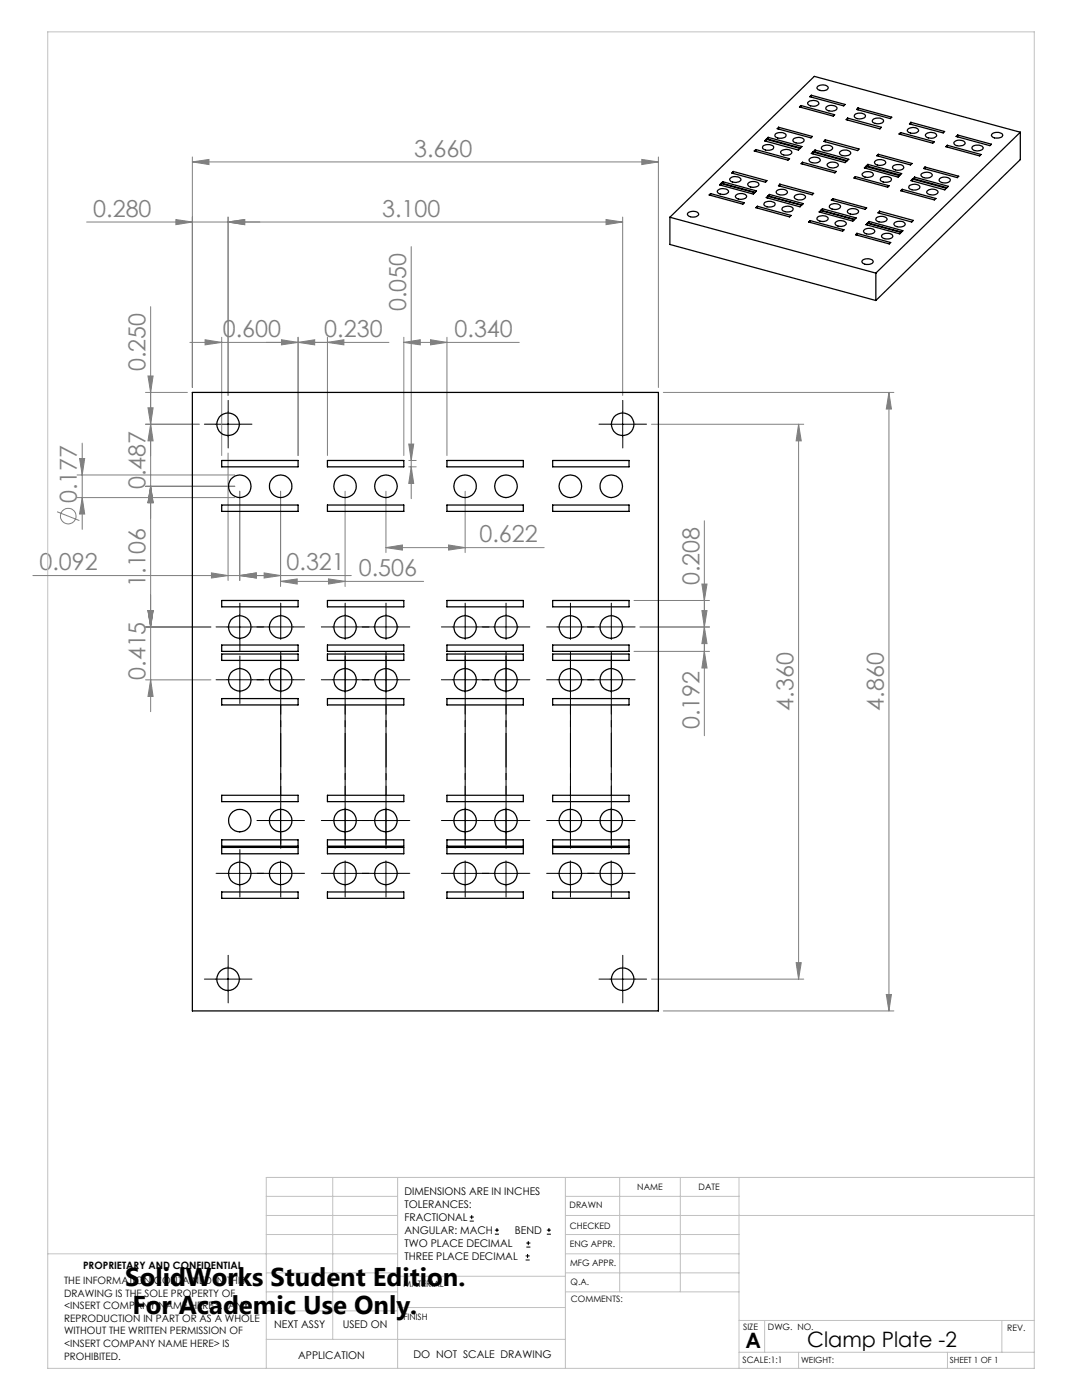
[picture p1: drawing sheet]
<svg xmlns="http://www.w3.org/2000/svg" width="216mm" height="279mm" viewBox="0 0 216 279" stroke-linecap="round" stroke-linejoin="round" font-family="sans-serif">
<g fill="none" stroke="#808080" stroke-width=".2">
<path d="M38.4 32.3l3.3-.5v1zM38.4 31.3v46M38.4 32.3h93M128.1 31.8l3.3 .5-3.3 .5zM131.4 31.3v46M17.3 44.3h106.9M35.1 43.8l3.3 .5-3.3 .5zM45.5 44.3l3.3-.5v1zM45.5 43.3v35.6M82.1 49.2v50.3M120.9 43.8l3.3 .5-3.3 .5zM124.2 43.3v35.6"/>
<path d="M29 78.3h8.4M29.5 75h1.1l-.5 3.3zM30.1 61.2v80.8M37.9 68.3h39.7M40.9 67.8l3.3 .5-3.3 .5zM44.2 67.3v23.6M56.2 67.8l3.3 .5-3.3 .5zM59.5 68.3l3.3-.5v1zM59.5 67.3v23.6M65.3 68.3l3.3-.5v1zM65.3 67.3v23.6M80.6 68.3l3.3-.5v1z"/>
<path d="M80.6 68.3h23M80.6 67.3v23.6M85.9 67.8l3.3 .5-3.3 .5zM89.2 67.3v23.6M132.4 78.3h46M177.4 78.3l.5 3.3h-1.1zM177.4 78.3v123.5M15.4 94.8h31.4M15.4 99.3h31.4M15.9 91.5h1l-.5 3.3zM16.4 99.3l.5 3.3h-1zM16.4 88.4v17.3"/>
<path d="M29 84.7h10.8M29 97h17.8M29.5 81.4h1.1l-.5 3.3zM30.1 84.7l.5 3.3h-1.1zM30.1 97l.5 3.3h-1.1zM45.5 90.4v25.5M47.8 98v17.9M56 98v19.1M68.9 98v19.1M77 98v12.3M81.6 88.6h.9l-.4 3.3zM81.6 93.2h1.4"/>
<path d="M81.6 91.9h1.4M82.1 93.2l.4 3.3h-.9zM92.8 98v12.3M130 84.7h30.4M159.3 84.7l.6 3.3h-1zM159.3 84.7v110.7M6.6 114.9h63.5M11.4 102.1l4.4 1.8M42.2 114.3l3.3 .6-3.3 .5zM47.8 114.9l3.4-.6v1.1zM52.7 114.3l3.3 .6-3.3 .5zM56 116l3.3-.5v1.1z"/>
<path d="M56 116h28.5M65.5 115.5l3.4 .5-3.4 .6zM77 109.3l3.3-.5v1zM77 109.3h31.6M89.5 108.8l3.3 .5-3.3 .5zM126.5 119.8h15.1M140.1 116.6h1l-.6 3.2zM140.5 103.9v42.9M29 125.1h13.1M29 135.7h13.1M29.5 121.8h1.1l-.5 3.3zM30.1 135.7l.5 3.3h-1.1z"/>
<path d="M126.5 130h15.1M127.7 125.1h13.9M140.1 121.8h1l-.6 3.3zM140.5 130l.6 3.3h-1zM140.5 125.1l.6 3.3h-1zM130 195.4h30.4M158.9 192.1h1l-.6 3.3zM176.8 198.5h1.1l-.5 3.3zM132.4 201.8h46"/>
<circle cx="13.6" cy="103" r="1.55"/>
</g>
<g fill="none" stroke="#000" stroke-width=".2">
<path d="M43 84.7h5M45.5 82.2v5M121.7 84.7h5.1M124.2 82.2v5M45.3 125.1h5M47.8 122.6v5M45.3 174.3h5M47.8 171.8v5M53.5 174.3h5M53.5 163.8h5M56 161.3v5M56 171.8v5"/>
<path d="M66.4 174.3h5M66.4 163.8h5M68.9 161.3v5M68.9 171.8v5M74.5 174.3h5M74.5 163.8h5M77 161.3v5M77 171.8v5M90.3 174.3h5M90.3 163.8h5M92.8 161.3v5M92.8 171.8v5"/>
<path d="M98.5 174.3h5M98.5 163.8h5M101 161.3v5M101 171.8v5M111.3 174.3h5M111.3 163.8h5M113.8 161.3v5M113.8 171.8v5M119.5 174.3h5M119.5 163.8h5M122 161.3v5M122 171.8v5"/>
<path d="M43 195.4h5M45.5 192.9v5M121.7 195.4h5.1M124.2 192.9v5M93.7 243.7h.8M93.7 242.9h.8M94.1 242.5v.8M98.7 246.3h.9M98.7 245.5h.9M99.2 245.1v.8M104.9 251.5h.8M104.9 250.6h.8"/>
<path d="M105 248.9h.8M105 248.1h.8M105.3 250.3v.8M105.4 247.7v.8M109.1 246.3h.8M109.1 245.5h.8M109.5 245.1v.8"/>
</g>
<g fill="none" stroke="#000" stroke-width=".2" stroke-dasharray="15.2 1.3 1.3 1.3">
<path d="M43 84.7h-2.2M45.5 82.2v-2.3M45.5 87.2v2.2M48 84.7h2.3M121.8 84.7h-2.3M124.3 82.2v-2.3M124.3 87.2v2.2M126.8 84.7h2.2M45.4 135.7h-2.3M45.4 125.1h-2.3M47.9 135.7h-2.5M47.9 135.7v2.5"/>
<path d="M47.9 135.7h2.5M47.9 135.7v-2.5M47.9 138.2v2.2M47.9 133.2v-2.3M47.9 127.6v2.3M47.9 122.6v-2.2M50.4 135.7h2.2M50.4 125.1h2.2M53.5 125.1h-2.2M53.5 135.7h-2.2M56 125.1h-2.5M56 125.1v2.5"/>
<path d="M56 125.1h2.5M56 125.1v-2.5M56 122.6v-2.2M56 135.7h-2.5M56 135.7v2.5M56 135.7h2.5M56 135.7v-2.5M56 133.2v-2.3M58.5 125.1h2.3M58.5 135.7h2.3M66.4 125.1h-2.3M66.4 135.7h-2.3"/>
<path d="M68.9 125.1h-2.5M68.9 125.1v2.5M68.9 125.1h2.5M68.9 125.1v-2.5M68.9 122.6v-2.2M68.9 135.7h-2.5M68.9 135.7v2.5M68.9 135.7h2.5M68.9 135.7v-2.5M68.9 133.2v-2.3M71.4 125.1h2.2M71.4 135.7h2.2"/>
<path d="M74.5 125.1h-2.2M74.5 135.7h-2.2M77 125.1h-2.5M77 125.1v2.5M77 125.1h2.5M77 125.1v-2.5M77 122.6v-2.2M77 135.7h-2.5M77 135.7v2.5M77 135.7h2.5M77 135.7v-2.5M77 133.2v-2.3"/>
<path d="M79.5 125.1h2.3M79.5 135.7h2.3M90.3 135.7h-2.2M90.3 125.1h-2.2M92.8 135.7h-2.5M92.8 135.7v2.5M92.8 135.7h2.5M92.8 135.7v-2.5M92.8 133.2v-2.3M92.8 125.1h-2.5M92.8 125.1v2.5M92.8 125.1h2.5"/>
<path d="M92.8 125.1v-2.5M92.8 122.6v-2.2M95.3 135.7h2.3M95.3 125.1h2.3M98.5 135.7h-2.3M98.5 125.1h-2.3M101 135.7h-2.5M101 135.7v2.5M101 135.7h2.5M101 135.7v-2.5M101 133.2v-2.3M101 125.1h-2.5"/>
<path d="M101 125.1v2.5M101 125.1h2.5M101 125.1v-2.5M101 122.6v-2.2M103.5 135.7h2.2M103.5 125.1h2.2M111.3 125.1h-2.2M111.3 135.7h-2.2M113.8 125.1h-2.5M113.8 125.1v2.5M113.8 125.1h2.5M113.8 125.1v-2.5"/>
<path d="M113.8 122.6v-2.2M113.8 135.7h-2.5M113.8 135.7v2.5M113.8 135.7h2.5M113.8 135.7v-2.5M113.8 133.2v-2.3M116.3 125.1h2.3M116.3 135.7h2.3M119.5 135.7h-2.3M119.5 125.1h-2.3M122 135.7h-2.5M122 135.7v2.5"/>
<path d="M122 135.7h2.5M122 135.7v-2.5M122 133.2v-2.3M122 125.1h-2.5M122 125.1v2.5M122 125.1h2.5M122 125.1v-2.5M122 122.6v-2.2M124.5 135.7h2.2M124.5 125.1h2.2M45.4 174.3h-2.3M47.9 176.8v2.2"/>
<path d="M47.9 171.8v-2.3M50.4 174.3h2.2M53.5 163.8h-2.2M53.5 174.3h-2.2M56 166.3v2.2M56 176.8v2.2M58.5 163.8h2.3M58.5 174.3h2.3M66.4 163.8h-2.3M66.4 174.3h-2.3M68.9 166.3v2.2M68.9 176.8v2.2"/>
<path d="M71.4 163.8h2.2M71.4 174.3h2.2M74.5 163.8h-2.2M74.5 174.3h-2.2M77 166.3v2.2M77 176.8v2.2M79.5 163.8h2.3M79.5 174.3h2.3M90.3 174.3h-2.2M90.3 163.8h-2.2M92.8 176.8v2.2M92.8 166.3v2.2"/>
<path d="M95.3 174.3h2.3M95.3 163.8h2.3M98.5 174.3h-2.3M98.5 163.8h-2.3M101 176.8v2.2M101 166.3v2.2M103.5 174.3h2.2M103.5 163.8h2.2M111.3 163.8h-2.2M111.3 174.3h-2.2M113.8 166.3v2.2M113.8 176.8v2.2"/>
<path d="M116.3 163.8h2.3M116.3 174.3h2.3M119.5 174.3h-2.3M119.5 163.8h-2.3M122 176.8v2.2M122 166.3v2.2M124.5 174.3h2.2M124.5 163.8h2.2M43 195.4h-2.2M45.5 192.9v-2.2M45.5 197.9v2.2M48 195.4h2.3"/>
<path d="M121.8 195.4h-2.3M124.3 192.9v-2.2M124.3 197.9v2.2M126.8 195.4h2.2"/>
</g>
<g fill="none" stroke="#000" stroke-width=".2" stroke-dasharray="15.2 1.3 1.3 1.3" stroke-dashoffset="2.8">
<path d="M56 158.8v-28.7M68.9 158.8v-28.7M77 158.8v-28.7M92.8 158.8v-28.7M101 158.8v-28.7M113.8 158.8v-28.7M122 158.8v-28.7M56 169.3v-28.6M68.9 169.3v-28.6M77 169.3v-28.6M92.8 169.3v-28.6M101 169.3v-28.6"/>
<path d="M113.8 169.3v-28.6M122 169.3v-28.6"/>
</g>
<g fill="none" stroke="#c0c0c0" stroke-width=".2">
<path d="M9.5 6.4h196.9v266.7h-196.9zM53.1 238.8h26.2M66.4 235v32.3M79.3 235v38.1M112.8 235v38.1M112.8 238.8h34.7M123.6 235v22.8M135.7 235v22.8M147.5 235v38.1M206.4 235h-153.3v38.1M9.5 250.2h69.8M53.1 257.8h26.2"/>
<path d="M53.1 242.6h26.2M53.1 246.4h26.2M53.1 254h26.2M79.3 254.7h33.5M112.8 257.8h34.7M112.8 250.2h34.7M112.8 242.6h93.6M112.8 246.4h34.7M112.8 254h34.7M53.1 267.3h59.7M53.1 261.6h26.2M79.3 260.9h33.5"/>
<path d="M147.5 269.9h58.9M147.5 263.5h58.9M152.6 263.5v6.4M159.3 269.9v3.2M189.1 269.9v3.2M199.9 263.5v6.4"/>
</g>
<g fill="#808080">
<path d="M128.1 31.8l3.3 .5-3.3 .5zM38.4 32.3l3.3-.5v1zM59.5 68.3l3.3-.5v1zM40.9 67.8l3.3 .5-3.3 .5zM45.5 44.3l3.3-.5v1zM35.1 43.8l3.3 .5-3.3 .5zM47.8 114.9l3.4-.6v1.1zM42.2 114.3l3.3 .6-3.3 .5z"/>
<path d="M45.5 44.3l3.3-.5v1zM120.9 43.8l3.3 .5-3.3 .5zM47.8 114.9l3.4-.6v1.1zM52.7 114.3l3.3 .6-3.3 .5zM56 116l3.3-.5v1.1zM65.5 115.5l3.4 .5-3.4 .6zM77 109.3l3.3-.5v1zM89.5 108.8l3.3 .5-3.3 .5z"/>
<path d="M30.1 84.7l.5 3.3h-1.1zM29.5 75h1.1l-.5 3.3zM82.1 93.2l.4 3.3h-.9zM81.6 88.6h.9l-.4 3.3zM158.9 192.1h1l-.6 3.3zM159.3 84.7l.6 3.3h-1zM140.5 125.1l.6 3.3h-1zM140.1 116.6h1l-.6 3.2z"/>
<path d="M15.9 91.5h1l-.5 3.3zM16.4 99.3l.5 3.3h-1zM177.4 78.3l.5 3.3h-1.1zM176.8 198.5h1.1l-.5 3.3zM29.5 81.4h1.1l-.5 3.3zM30.1 97l.5 3.3h-1.1zM30.1 97l.5 3.3h-1.1zM29.5 121.8h1.1l-.5 3.3zM29.5 121.8h1.1l-.5 3.3zM30.1 135.7l.5 3.3h-1.1zM140.1 121.8h1l-.6 3.3zM140.5 130l.6 3.3h-1z"/>
<path d="M56.2 67.8l3.3 .5-3.3 .5zM65.3 68.3l3.3-.5v1z"/>
<path d="M80.6 68.3l3.3-.5v1zM85.9 67.8l3.3 .5-3.3 .5z"/>
</g>
<g fill="none" stroke="#000" stroke-width=".25">
<path d="M161.6 19.3l.3-.3 6.7 1.8-.3 .3zM161.9 19v.4M163.2 17.3a1.48 1.48 0 0 1 2.1 .2 1.46 1.46 0 0 1-2.3 .1zM141.8 38.6l6.7 1.9-.3 .2-6.7-1.8zM141.8 38.6v.4M143.2 38.1a1.47 1.47 0 0 1 2.2 .1 1.38 1.38 0 0 1-2.3 0zM143.9 36.6l6.7 1.9-.3 .2-6.7-1.8zM143.9 36.6v.4M144.2 36.3l6.8 1.8-.3 .3-6.8-1.9zM144.2 36.3v.3M145.7 35.6a1.48 1.48 0 0 1 2.1 .2 1.38 1.38 0 0 1-2.2 0zM146.3 34.2l6.7 1.9-.2 .3-6.8-1.9z"/>
<path d="M146.3 34.2v.4M146.9 38.9a1.39 1.39 0 0 1 2.1 .3 1.38 1.38 0 0 1-2.3 0zM149.2 36.7a1.57 1.57 0 0 1 2.2 0 .87 .87 0 0 1-1.1 .7 .79 .79 0 0 1-1.1-.7zM150.5 30.1l.3-.3 6.8 1.9-.4 .3zM150.8 29.8v.4M152.3 29.1a1.71 1.71 0 0 1 2.1 .2 1.14 1.14 0 0 1-1.6 .7l-.6-.3zM152.6 28.1l.3-.3 6.7 1.8-.3 .4zM152.9 27.8v.4M153.2 39.2l6.7 1.8-.3 .3-6.7-1.9zM153.2 39.2v.3M153.2 39.1l.3-.3 6.8 1.8-.3 .3zM153.3 27.4l6.7 1.8-.3 .3-6.7-1.8z"/>
<path d="M153.3 27.4v.4M153.5 38.8v.4M154.7 26.7a1.71 1.71 0 0 1 2.1 .2 .85 .85 0 0 1-1.1 .7 .69 .69 0 0 1-.8-.1 .69 .69 0 0 1-.2-.8zM155 38.1a1.66 1.66 0 0 1 2.1 .1 .83 .83 0 0 1-1.1 .7l-.9-.2-.2-.4zM155.4 25.4l6.7 1.8-.3 .3-6.7-1.8zM155.4 25.4v.4M155.6 36.8l6.7 1.8-.2 .3-6.8-1.8zM155.6 36.8v.3M155.9 30.1a1.48 1.48 0 0 1 2.1 .3 1.43 1.43 0 0 1-2.2 .1zM158.3 27.7a1.6 1.6 0 0 1 2.1 .2 1.21 1.21 0 0 1-1.8 .5l-.4-.3zM158.6 39.1a1.6 1.6 0 0 1 2.1 .1 1.32 1.32 0 0 1-2.1 .3l-.1-.2zM159.8 21.1l6.7 1.8-.2 .3-6.8-1.9z"/>
<path d="M159.8 21.1v.3M159.8 32.7l.3-.3 6.8 1.8-.3 .3zM160.1 32.4v.3M161.2 20.5a1.47 1.47 0 0 1 2.2 .1 1.38 1.38 0 0 1-2.3 0zM161.6 31.7a1.48 1.48 0 0 1 2.1 .3 1.38 1.38 0 0 1-2.3-.1zM161.9 30.6l.3-.3 6.7 1.9-.3 .3zM162.2 30.3v.4M162.3 30.2l.3-.2 6.8 1.8-.3 .3zM162.6 30v.3M164 29.3a1.51 1.51 0 0 1 2.2 .3 1.46 1.46 0 0 1-2.3 .1zM164.7 27.9l6.7 1.8-.3 .4-6.7-1.9zM164.7 27.9v.4"/>
<path d="M164.9 21.3a1.65 1.65 0 0 1 2.1 .2 1.19 1.19 0 0 1-1.8 .5l-.4-.3zM165.1 32.8a1.47 1.47 0 0 1 2.2 .1 1.38 1.38 0 0 1-2.3 0zM165.9 39.9l.3-.2 6.7 1.8-.3 .3zM166.2 39.7v.3M167.5 30.4a1.47 1.47 0 0 1 2.3 .2 1.38 1.38 0 0 1-2.3-.1zM169.1 23.6l6.8 1.8-.3 .3-6.8-1.8zM169.1 23.6v.4M170.4 35.5l.3-.3 6.7 1.9-.3 .3zM170.7 35.2v.4M170.7 22.8a1.43 1.43 0 0 1 2 .4 1.35 1.35 0 0 1-2.2-.1zM170.9 21.8l.3-.2 6.7 1.8-.2 .3zM171.2 21.6v.3"/>
<path d="M172.2 34.6a1.6 1.6 0 0 1 2 .1 .87 .87 0 0 1-1.1 .7 .84 .84 0 0 1-1.1-.7zM172.5 33.5l.3-.3 6.7 1.9-.3 .2zM172.8 33.2v.4M172.9 33.1l.3-.3 6.7 1.8-.3 .3zM173.2 32.8v.4M174.2 23.8a1.44 1.44 0 0 1 2.1 .4 1.5 1.5 0 0 1-2.2 0zM174.6 32.2a1.6 1.6 0 0 1 2.1 .1 .87 .87 0 0 1-1.1 .7 .79 .79 0 0 1-1.1-.7zM174.9 31.1l.4-.3 6.7 1.8-.3 .3zM175.3 30.8v.4M175.8 35.5a1.71 1.71 0 0 1 2.1 .2 .85 .85 0 0 1-1.2 .7 .69 .69 0 0 1-.7-.1 .69 .69 0 0 1-.2-.8zM178.2 33.1a1.66 1.66 0 0 1 2.1 .2 .83 .83 0 0 1-1.1 .7l-.9-.2-.2-.4zM179.4 26.7l.3-.2 6.7 1.8-.3 .3z"/>
<path d="M179.7 38.1l.3-.3 6.8 1.8-.4 .3zM179.7 26.5v.3M180 37.8v.3M181.2 25.8a1.48 1.48 0 0 1 2.1 .2 1.46 1.46 0 0 1-2.3 .1zM181.4 37.1a1.6 1.6 0 0 1 2.2 .2 1.21 1.21 0 0 1-1.9 .5l-.4-.3zM181.8 24.4l6.7 1.8-.3 .3-6.7-1.8zM181.8 24.4v.4M182.1 35.7l6.7 1.9-.3 .3-6.7-1.8zM182.1 35.7v.4M182.5 35.3l6.7 1.9-.3 .3-6.7-1.9zM182.5 35.3v.4M183.9 34.7a1.48 1.48 0 0 1 2.1 .3 1.38 1.38 0 0 1-2.2-.1z"/>
<path d="M184.3 33.6l.3-.3 6.7 1.9-.3 .3zM184.6 33.3v.4M184.8 26.7a1.48 1.48 0 0 1 2.1 .3 1.38 1.38 0 0 1-2.3 0zM185 38.2a1.47 1.47 0 0 1 2.2 .1 1.46 1.46 0 0 1-2.3 .2zM187.5 35.7a1.65 1.65 0 0 1 2.1 .1 1.19 1.19 0 0 1-1.8 .6l-.4-.3zM189 29l6.8 1.8-.3 .3-6.8-1.8zM189 29v.4M190.4 28.4a1.47 1.47 0 0 1 2.2 .2 1.38 1.38 0 0 1-2.3-.1zM190.8 27.2l.3-.2 6.7 1.8-.3 .3zM191.1 27v.3M194.1 29.2a1.72 1.72 0 0 1 2.1 .2 1.26 1.26 0 0 1-1.9 .6l-.3-.4zM198 26.7a1.44 1.44 0 0 1 2.1 .3 1.5 1.5 0 0 1-2.3 .1z"/>
<path d="M203.6 26.4l-41.1-11.2-28.8 28.2M203.6 26.4l-28.8 28.1M203.6 26.4v5.5l-28.8 28.1M133.7 43.4l41.1 11.1M133.7 43.4v5.4l41.1 11.2M137.3 42.5a1.48 1.48 0 0 1 2.1 .3 1.38 1.38 0 0 1-2.2-.1zM150.8 41.5l.3-.3 6.8 1.8-.3 .3zM151.1 41.2v.3M152.5 40.5a1.71 1.71 0 0 1 2.2 .1 .85 .85 0 0 1-1.2 .7 .69 .69 0 0 1-.8-.1 .69 .69 0 0 1-.2-.7zM156.1 41.5a1.6 1.6 0 0 1 2.2 .1 1.11 1.11 0 0 1-1.7 .6l-.6-.4zM161.4 44.3l.3-.3 6.7 1.9-.3 .2zM161.7 44v.4"/>
<path d="M163.1 43.4a1.6 1.6 0 0 1 2.1 .1 1.11 1.11 0 0 1-1.6 .6l-.6-.4zM163.4 42.3l.4-.3 6.7 1.9-.3 .2zM163.8 42v.4M163.8 41.9l.3-.2 6.8 1.8-.4 .3zM164.1 41.7v.4M165.6 41a1.6 1.6 0 0 1 2.1 .1 1.21 1.21 0 0 1-1.8 .6l-.4-.4zM166.7 44.5a1.47 1.47 0 0 1 2.2 .1 1.38 1.38 0 0 1-2.3 0zM169.2 41.9a1.65 1.65 0 0 1 2.1 .2 1.12 1.12 0 0 1-1.6 .6l-.5-.3zM170.7 46.8l.3-.2 6.7 1.8-.3 .3zM171 46.6v.4M172.1 51.9a1.66 1.66 0 0 1 2.1 .2 .83 .83 0 0 1-1.1 .7 .8 .8 0 0 1-1.1-.7zM172.3 46a1.57 1.57 0 0 1 2.2 0 .87 .87 0 0 1-1.1 .7 .79 .79 0 0 1-1.1-.7z"/>
<path d="M173.1 44.6l6.7 1.8-.3 .3-6.7-1.9zM173.1 44.6v.3M173.4 44.2l6.8 1.8-.3 .3-6.8-1.8zM173.4 44.2v.4M174.8 54.5v5.5M174.9 43.5a1.47 1.47 0 0 1 2.1 .3 1.5 1.5 0 0 1-2.2 .1zM175.2 42.5l.3-.3 6.7 1.8-.3 .3zM175.5 42.2v.3M176 46.8a1.66 1.66 0 0 1 2.1 .2 .83 .83 0 0 1-1.1 .7 .8 .8 0 0 1-1.1-.7zM178.5 44.5a1.44 1.44 0 0 1 2.1 .3 1.47 1.47 0 0 1-2.2 0zM38.4 78.3h93v123.5h-93zM44.2 91.9h15.3v1.3h-15.3z"/>
<path d="M65.3 91.9h15.3v1.3h-15.3zM89.2 91.9h15.2v1.3h-15.2zM110.3 91.9h15.2v1.3h-15.2zM44.2 100.8h15.3v1.3h-15.3zM44.2 119.8h15.3v1.3h-15.3zM65.3 100.8h15.3v1.3h-15.3zM65.3 119.8h15.3v1.3h-15.3zM89.2 100.8h15.2v1.3h-15.2zM89.2 119.8h15.2v1.3h-15.2zM110.3 100.8h15.2v1.3h-15.2zM110.3 119.8h15.2v1.3h-15.2zM44.2 128.7h15.3v1.3h-15.3z"/>
<path d="M44.2 130.5h15.3v1.3h-15.3zM44.2 139.4h15.3v1.3h-15.3zM65.3 128.7h15.3v1.3h-15.3zM65.3 130.5h15.3v1.3h-15.3zM65.3 139.4h15.3v1.3h-15.3zM89.2 128.7h15.2v1.3h-15.2zM89.2 130.5h15.2v1.3h-15.2zM89.2 139.4h15.2v1.3h-15.2zM110.3 128.7h15.2v1.3h-15.2zM110.3 130.5h15.2v1.3h-15.2zM110.3 139.4h15.2v1.3h-15.2zM44.2 158.7h15.3v1.3h-15.3z"/>
<path d="M65.3 158.7h15.3v1.3h-15.3zM89.2 158.7h15.2v1.3h-15.2zM110.3 158.7h15.2v1.3h-15.2zM44.2 167.6h15.3v1.3h-15.3zM44.2 169.1h15.3v1.3h-15.3zM44.2 178h15.3v1.3h-15.3zM65.3 167.6h15.3v1.3h-15.3zM65.3 169.1h15.3v1.3h-15.3zM65.3 178h15.3v1.3h-15.3zM89.2 167.6h15.2v1.3h-15.2zM89.2 169.1h15.2v1.3h-15.2zM89.2 178h15.2v1.3h-15.2z"/>
<path d="M110.3 167.6h15.2v1.3h-15.2zM110.3 169.1h15.2v1.3h-15.2zM110.3 178h15.2v1.3h-15.2z"/>
<circle cx="45.5" cy="84.7" r="2.25"/>
<circle cx="47.8" cy="97" r="2.26"/>
<circle cx="56" cy="97.1" r="2.25"/>
<circle cx="68.9" cy="97.1" r="2.25"/>
<circle cx="77" cy="97.1" r="2.25"/>
<circle cx="92.8" cy="97.1" r="2.25"/>
<circle cx="101" cy="97.1" r="2.25"/>
<circle cx="113.8" cy="97" r="2.26"/>
<circle cx="122" cy="97" r="2.26"/>
<circle cx="124.2" cy="84.7" r="2.25"/>
<circle cx="47.8" cy="125.1" r="2.26"/>
<circle cx="47.8" cy="135.7" r="2.26"/>
<circle cx="56" cy="125.1" r="2.25"/>
<circle cx="56" cy="135.7" r="2.25"/>
<circle cx="68.8" cy="125.1" r="2.25"/>
<circle cx="68.9" cy="135.7" r="2.25"/>
<circle cx="77" cy="125.1" r="2.25"/>
<circle cx="77" cy="135.7" r="2.25"/>
<circle cx="92.8" cy="125.1" r="2.25"/>
<circle cx="92.8" cy="135.7" r="2.25"/>
<circle cx="100.9" cy="125.1" r="2.25"/>
<circle cx="101" cy="135.7" r="2.25"/>
<circle cx="113.8" cy="125.1" r="2.26"/>
<circle cx="113.8" cy="135.7" r="2.26"/>
<circle cx="122" cy="125.1" r="2.26"/>
<circle cx="122" cy="135.7" r="2.26"/>
<circle cx="47.8" cy="174.3" r="2.26"/>
<circle cx="47.8" cy="163.8" r="2.25"/>
<circle cx="56" cy="174.3" r="2.25"/>
<circle cx="56" cy="163.8" r="2.24"/>
<circle cx="68.9" cy="174.3" r="2.25"/>
<circle cx="68.9" cy="163.8" r="2.24"/>
<circle cx="77" cy="174.3" r="2.25"/>
<circle cx="77" cy="163.8" r="2.24"/>
<circle cx="92.8" cy="174.3" r="2.25"/>
<circle cx="92.8" cy="163.8" r="2.24"/>
<circle cx="101" cy="174.3" r="2.25"/>
<circle cx="101" cy="163.8" r="2.24"/>
<circle cx="113.8" cy="174.3" r="2.26"/>
<circle cx="113.8" cy="163.8" r="2.25"/>
<circle cx="122" cy="174.3" r="2.26"/>
<circle cx="122" cy="163.8" r="2.25"/>
<circle cx="45.5" cy="195.4" r="2.24"/>
<circle cx="124.2" cy="195.4" r="2.24"/>
</g>
<g font-size="5.1">
<text x="25" y="256.7">SolidWorks Student Edition.</text>
<text x="26.4" y="262.3">For Academic Use Only.</text>
</g>
<g font-size="4.7" fill="#808080">
<text x="82.6" y="31.3">3.660</text>
<text x="18.6" y="43.3">0.280</text>
<text x="76.3" y="43.3">3.100</text>
<text x="81.1" y="62.1" transform="rotate(-90 81.1 62.1)">0.050</text>
<text x="44.5" y="67.3">0.600</text>
<text x="64.7" y="67.3">0.230</text>
<text x="90.7" y="67.3">0.340</text>
<text x="29" y="74.1" transform="rotate(-90 29 74.1)">0.250</text>
<text x="15.3" y="100.4" transform="rotate(-90 15.3 100.4)">0.177</text>
<text x="29" y="97.6" transform="rotate(-90 29 97.6)">0.487</text>
<text x="7.9" y="113.8">0.092</text>
<text x="57.2" y="113.8">0.321</text>
<text x="95.7" y="108.2">0.622</text>
<text x="29" y="117.1" transform="rotate(-90 29 117.1)">1.106</text>
<text x="71.6" y="115">0.506</text>
<text x="139.6" y="116.8" transform="rotate(-90 139.6 116.8)">0.208</text>
<text x="29" y="135.7" transform="rotate(-90 29 135.7)">0.415</text>
<text x="158.4" y="141.8" transform="rotate(-90 158.4 141.8)">4.360</text>
<text x="176.4" y="141.8" transform="rotate(-90 176.4 141.8)">4.860</text>
<text x="139.6" y="145.5" transform="rotate(-90 139.6 145.5)">0.192</text>
</g>
<g font-size="4.2">
<text x="148.8" y="269">A</text>
<text x="161.1" y="268.7">Clamp Plate -2</text>
</g>
<g font-size="2.1">
<text x="80.7" y="238.5">DIMENSIONS ARE IN INCHES</text>
<text x="80.7" y="241.1">TOLERANCES:</text>
<text x="80.7" y="243.7">FRACTIONAL</text>
<text x="80.7" y="246.3">ANGULAR: MACH</text>
<text x="80.7" y="248.9">TWO PLACE DECIMAL</text>
<text x="80.7" y="251.4">THREE PLACE DECIMAL</text>
<text x="102.7" y="246.3">BEND</text>
<text x="54.7" y="265">NEXT ASSY</text>
<text x="68.4" y="265">USED ON</text>
<text x="59.5" y="271.2">APPLICATION</text>
<text x="82.5" y="270.9">DO NOT SCALE DRAWING</text>
</g>
<g font-size="2">
<text x="12.8" y="256.2">THE INFORMATION CONTAINED IN THIS</text>
<text x="16.6" y="253.2">PROPRIETARY AND CONFIDENTIAL</text>
<text x="12.8" y="258.8">DRAWING IS THE SOLE PROPERTY OF</text>
<text x="12.8" y="261.3">&lt;INSERT COMPANY NAME HERE&gt;. ANY</text>
<text x="12.8" y="263.8">REPRODUCTION IN PART OR AS A WHOLE</text>
<text x="12.8" y="266.3">WITHOUT THE WRITTEN PERMISSION OF</text>
<text x="12.8" y="268.8">&lt;INSERT COMPANY NAME HERE&gt; IS</text>
<text x="12.8" y="271.4">PROHIBITED.</text>
</g>
<g font-size="1.8">
<text x="127.2" y="237.4">NAME</text>
<text x="139.4" y="237.5">DATE</text>
<text x="113.7" y="241.2">DRAWN</text>
<text x="113.7" y="245.2">CHECKED</text>
<text x="113.7" y="248.8">ENG APPR.</text>
<text x="80.5" y="256.9">MATERIAL</text>
<text x="113.7" y="252.6">MFG APPR.</text>
<text x="113.8" y="256.4">Q.A.</text>
<text x="80.5" y="263.3">FINISH</text>
<text x="113.9" y="259.9">COMMENTS:</text>
<text x="148.3" y="265.4">SIZE</text>
<text x="153.2" y="265.5">DWG. NO.</text>
<text x="201" y="265.6">REV.</text>
<text x="148.2" y="272">SCALE:1:1</text>
</g>
<g font-size="1.7">
<text x="159.8" y="272.1">WEIGHT:</text>
<text x="189.5" y="272.1">SHEET 1 OF 1</text>
</g>
</svg>
